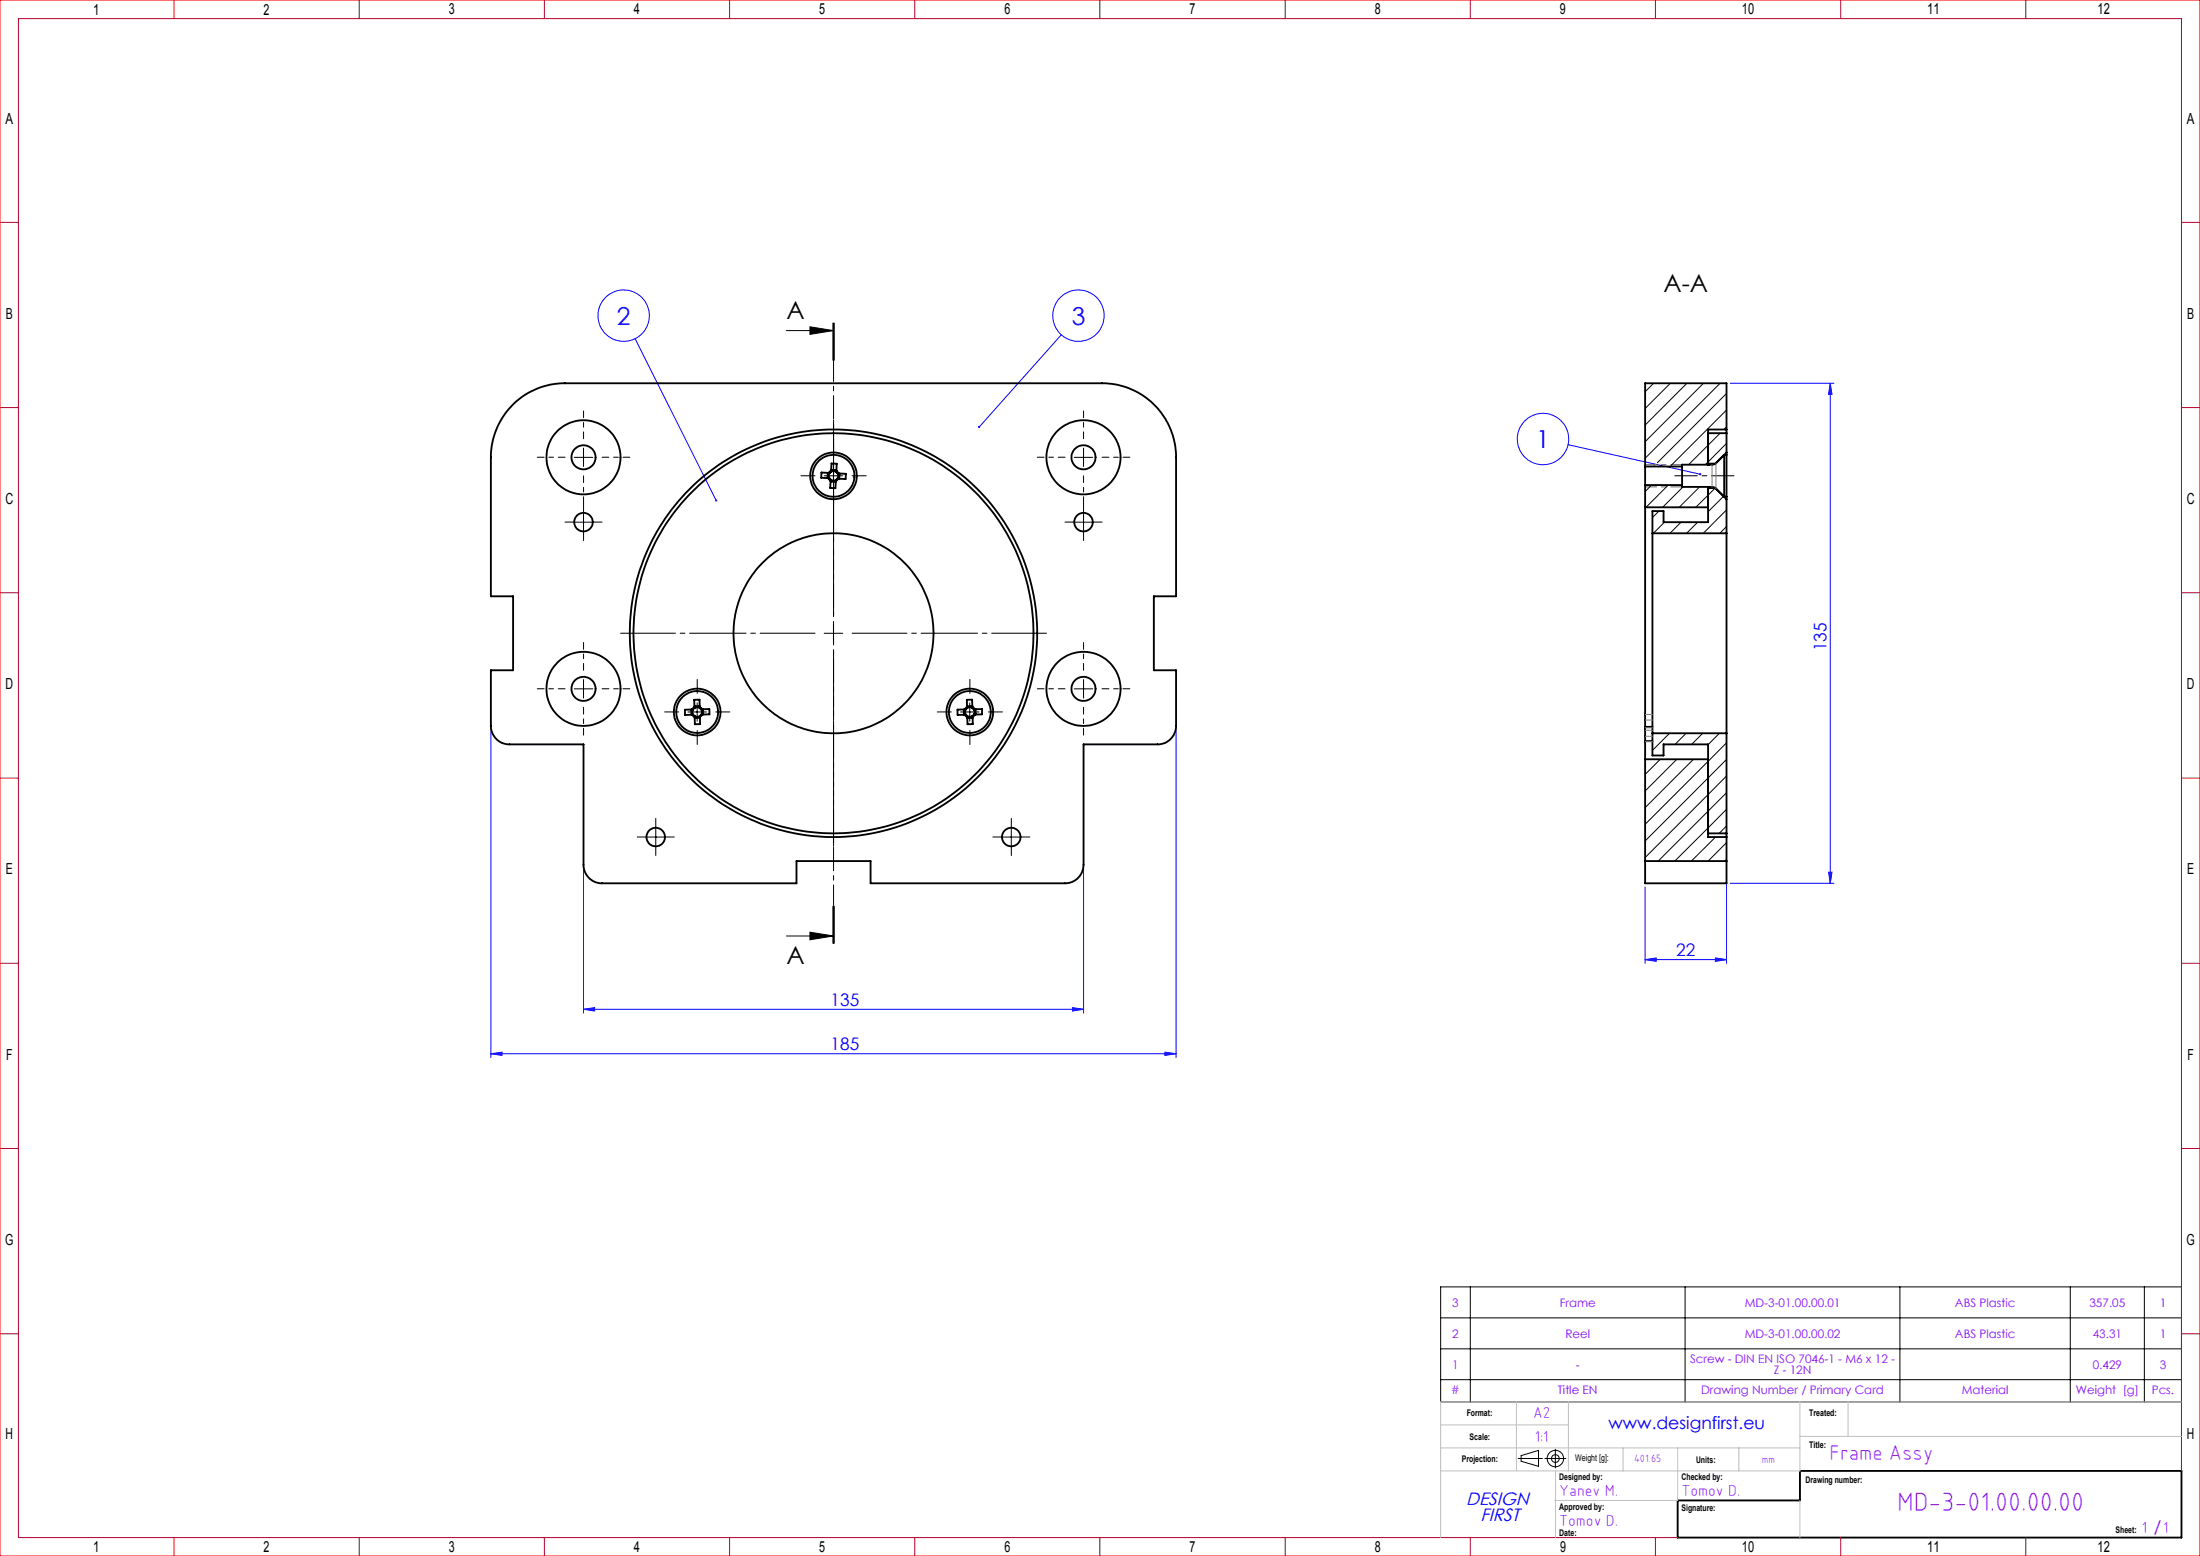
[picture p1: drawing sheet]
<svg xmlns="http://www.w3.org/2000/svg" width="594mm" height="420mm" viewBox="0 0 594 420" stroke-linecap="round" stroke-linejoin="round" font-family="sans-serif">
<g fill="none" stroke="#000" stroke-width=".27">
<path d="M212.3 89.2h12.7M218.7 88.2l6.3 1-6.3 1.1zM224.9 87.2v10M225.1 87.2v10M225.2 87.2v10M155 123.5h5.1M157.6 120.9v5M157.6 138.4v5M222.5 128.4h5M225 125.9v5M290.1 123.5h4.9M292.6 120.9v5"/>
<path d="M292.6 138.4v5M155 141h5.1M290.1 141h4.9M222.5 170.9h5M225 168.4v5M155 185.9h5.1M157.6 183.4v5M185.7 192.2h5M188.2 189.7v5M259.4 192.2h4.9M261.8 189.7v5M290.1 185.9h4.9"/>
<path d="M292.6 183.4v5M174.6 225.9h4.9M177.1 223.4v5M270.5 225.9h5.1M273.1 223.4v5M212.3 252.6h12.7M218.7 251.6l6.3 1-6.3 1.1zM224.9 244.6v10M225.1 244.6v10M225.2 244.6v10zM389 347.4h200v31h-200zM389 355.7h200"/>
<path d="M397 347.4v31M455 347.4v31M513 347.4v31M559 347.4v31M579 347.4v31M389 364.1h200M389 372.4h200M409.9 393.7h6.6M410.7 392.9l4.7-1.4v4.3l-4.7-1.4zM417.1 393.7h5.7M419.9 391.2v5"/>
<circle cx="419.9" cy="393.7" r="1.04"/>
<circle cx="419.9" cy="393.7" r="2.22"/>
</g>
<g fill="none" stroke="#00f" stroke-width=".27">
<path d="M171.5 91.4l21.9 43.7M286.6 90.4l-22.2 24.9M467.2 103.5h28M494.2 103.5l.4 3h-.9zM494.2 103.5v134.9M423.4 120l35.7 8M132.5 196.9v88.6M317.5 196.9v88.6M157.6 234.4v39.1M292.6 234.4v39.1M444.2 239.4v20.6M466.2 229.4v30.6"/>
<path d="M467.2 238.4h28M493.7 235.4h.9l-.4 3zM444.2 259l3-.4v.9zM444.2 259h22M463.2 258.6l3 .4-3 .5zM157.6 272.4l2.9-.4v.9zM157.6 272.4h135M289.6 272l3 .4-3 .5zM132.5 284.4l3-.4v.9zM132.5 284.4h185M314.5 284l3 .4-3 .5z"/>
<circle cx="168.4" cy="85.2" r="6.9"/>
<circle cx="291.2" cy="85.2" r="6.9"/>
<circle cx="416.6" cy="118.5" r="6.9"/>
</g>
<path d="M225.1 87.2v167.4" fill="none" stroke="#000" stroke-width=".27" stroke-dasharray="6.3 1.3 1.3 1.3" stroke-dashoffset=".8"/>
<path d="M468.2 128.4h-16" fill="none" stroke="#000" stroke-width=".27" stroke-dasharray="15.2 1.3 1.3 1.3" stroke-dashoffset="9.1"/>
<path d="M220.1 170.9h-52.5M225.1 165.9v-52.5M225.1 175.9v52.5M230.1 170.9h52.5" fill="none" stroke="#000" stroke-width=".27" stroke-dasharray="15.2 1.3 1.3 1.3" stroke-dashoffset=".4"/>
<g fill="none" stroke="#000" stroke-width=".27" stroke-dasharray="15.2 1.3 1.3 1.3" stroke-dashoffset="13.4">
<path d="M157.6 118.4v-7.5M292.6 118.4v-7.5M152.6 123.4h-7.5M157.6 128.4v7.5M162.6 123.4h7.5M287.6 123.4h-7.5M292.6 128.4v7.5M297.6 123.4h7.5M152.6 185.9h-7.5M157.6 180.9v-7.5M157.6 190.9v7.5M162.6 185.9h7.5"/>
<path d="M287.6 185.9h-7.5M292.6 180.9v-7.5M292.6 190.9v7.5M297.6 185.9h7.5"/>
</g>
<g fill="none" stroke="#000" stroke-width=".27" stroke-dasharray="15.2 1.3 1.3 1.3">
<path d="M157.6 138.4v-2.5M220.1 128.4h-3.8M225.1 123.4v-3.8M225.1 133.4v3.8M230.1 128.4h3.8M292.6 138.4v-2.5M155.1 140.9h-2.5M157.6 143.4v2.5M160.1 140.9h2.5M290.1 140.9h-2.5M292.6 143.4v2.5M295.1 140.9h2.5"/>
<path d="M183.3 192.2h-3.8M188.3 187.2v-3.8M188.3 197.2v3.8M193.3 192.2h3.8M256.9 192.2h-3.8M261.9 187.2v-3.8M261.9 197.2v3.8M266.9 192.2h3.8M174.6 225.9h-2.5M177.1 223.4v-2.5M177.1 228.4v2.5M179.6 225.9h2.5"/>
<path d="M270.6 225.9h-2.5M273.1 223.4v-2.5M273.1 228.4v2.5M275.6 225.9h2.5"/>
</g>
<path d="M453 405h33v-8h103v18h-136z" fill="none" stroke="#000" stroke-width=".5"/>
<path d="M0 0h594v420h-594z" fill="none" stroke="#f00" stroke-width=".27"/>
<g fill="none" stroke="#b4002d" stroke-width=".27">
<path d="M47 0v5M97 0v5M147 0v5M197 0v5M247 0v5M297 0v5M347 0v5M397 0v5M447 0v5M497 0v5M547 0v5M0 60h5"/>
<path d="M589 60h5M0 110h5M589 110h5M0 160h5M589 160h5M0 210h5M589 210h5M0 260h5M589 260h5M0 310h5M589 310h5M0 360h5"/>
<path d="M589 360h5M589 397v-392h-584v410h448M47 415v5M97 415v5M147 415v5M197 415v5M247 415v5M297 415v5M347 415v5M397 415v5M447 415v5M497 415v5"/>
<path d="M547 415v5"/>
</g>
<path d="M454.2 125.4h-10M454.2 131.4h-10" fill="none" stroke="#6a6a6a" stroke-width=".27" stroke-dasharray="15.2 1.3 1.3 1.3" stroke-dashoffset="12.1"/>
<g fill="none" stroke="#c0c0c0" stroke-width=".27">
<path d="M409.4 378.4v18.6M423.5 378.4v18.6M486 378.4v18.6h-97M499 378.4v9.3M589 378.4h-200v36.6M389 390.8h97M389 384.6h34.5M420 397v18M438.2 390.8v6.2M453 390.8v14.2h-33.3M469.5 390.8v6.2M486 387.7h103"/>
<path d="M486 405v10"/>
</g>
<path d="M218.7 88.2l6.3 1-6.3 1.1zM218.7 251.6l6.3 1-6.3 1.1z" fill="#000"/>
<g fill="#00f">
<path d="M264.1 115.1l.1 .4 .2-.2-.2 .2a.3 .3 0 0 0 .4-.1 .3 .3 0 0 0-.1-.4 .3 .3 0 0 0-.4 .1zM193.1 134.9v.4l.4 .1-.1-.3 .1 .3 .1-.1v-.4zM458.9 127.8v.5h.3l.2-.2-.3-.1 .3 .1-.1-.3z"/>
<path d="M314.5 284l3 .4-3 .5zM132.5 284.4l3-.4v.9zM289.6 272l3 .4-3 .5zM157.6 272.4l2.9-.4v.9z"/>
<path d="M463.2 258.6l3 .4-3 .5zM444.2 259l3-.4v.9z"/>
<path d="M494.2 103.5l.4 3h-.9zM493.7 235.4h.9l-.4 3z"/>
</g>
<g fill="none" stroke="#000" stroke-width=".5">
<path d="M138.4 109.3a20 20 0 0 1 14.1-5.8h145a20 20 0 0 1 20 20v37.5h-6v19.9h6v15.1a5 5 0 0 1-5 4.9h-19.9v32.6a5.1 5.1 0 0 1-5.1 4.9h-52.4v-6h-20v6h-52.5a5 5 0 0 1-5-4.9v-32.6h-20.1a5 5 0 0 1-5-4.9v-15.1h6v-19.9h-6v-37.5a20.2 20.2 0 0 1 5.9-14.2zM461.2 116.9h5M466.2 115.9v1M466.2 115.9v-12.4h-22v22.4M466.2 116.9v5.2M466.2 115.9h-5v9.5M223.5 127.7l-.1 1.4M223.7 129.1l.6 .6M223.7 129.1h.2M223.7 127.7h.3M223.7 127.7l-1.9-.2-.1 1.5 2 .1M223.9 129.1l.4 .4"/>
<path d="M224 127.7a1.28 1.28 0 0 0-.1 1.4M224.3 129.5v.2M224.3 129.5a1.26 1.26 0 0 0 1.4 .1M224.3 129.7l-.1 2 1.4 .1 .1-2M224.3 130l1.4 .1M224.4 127.1l-.7 .6M224.4 127.1v.2M224.4 127.3l-.4 .4M224.4 127.3a1.29 1.29 0 0 1 1.4 .1M224.4 127.1l.1-2 1.4 .1-.1 1.9M224.4 126.8l1.4 .1M225.7 129.6v.2"/>
<path d="M225.8 127.1l.6 .7M225.8 127.4l.3 .4M225.8 127.1v.3M226.1 129.2l-.4 .4M226.1 129.2h.2M226.1 127.8h.3M226.1 127.8a1.29 1.29 0 0 1 0 1.4M226.3 129.2l-.6 .6M226.4 127.8l2 .1-.1 1.4-2-.1M226.7 127.8l-.1 1.4M444.2 136.9v59.3M444.2 125.9v5"/>
<path d="M444.2 130.9v6M444.2 136.9h17M444.2 130.9h10M444.2 125.9h10M461.2 131.5h.1M461.2 125.4h.1M461.2 131.5v9.5h-12v-3h-3v6M461.2 131.7h2M461.2 125.1h2M463.3 131.9l2.2 2.2M463.3 131.9l2.9 2.8M465.5 134.1h.7"/>
<path d="M466.2 122.1l-3.4 3.2-8.6 .1v6h8l1.1 .5M466.2 134.1v.6M466.2 122.1v.7M466.2 122.8h-.7v11.3M466.2 122.8v11.3M466.2 134.7v9.3M446.2 144v53.9M446.2 144h20M466.2 144v53.9M186.7 191.5v1.5M186.9 191.5h.2M186.9 191.5l-2 .1 .1 1.4 1.9-.1"/>
<path d="M186.9 192.9l.7 .7M186.9 192.9h.3M187.1 191.5l-.1 .9 .2 .5M187.2 192.9l.3 .4M187.5 190.9l-.6 .6M187.5 190.9v.3M187.5 191.2l-.4 .3M187.5 193.3l.1 .3M188.9 190.8l.6 .6M188.9 190.8v.3M188.9 191.1l.4 .4M188.9 191.1a1.2 1.2 0 0 0-1.4 .1"/>
<path d="M188.9 190.8v-1.9h-1.5l.1 2M188.9 190.6h-1.4M189 193.2v.3M189 193.2a1.25 1.25 0 0 1-1.5 .1M189 193.5v2h-1.4v-1.9M189 193.8h-1.4M189.3 191.5l.2 .5-.2 .9M189.3 192.9l-.3 .3M189.3 192.9h.3M189.5 191.4l-.2 .1M189.5 191.4h2l.1 1.4-2 .1M189.6 192.9l-.6 .6"/>
<path d="M189.8 191.4v1.4M260.2 191.5l.1 1.5M260.5 191.5h.3M260.5 191.5h-2l.1 1.5 1.9-.1M260.5 192.9l.7 .7M260.5 192.9h.3M260.8 191.5a1.2 1.2 0 0 0 0 1.4M260.8 192.9l.4 .4M261.1 190.9l-.6 .6M261.1 190.9v.3M261.1 191.2l-.3 .3M261.2 193.3v.3"/>
<path d="M262.5 190.8l.7 .6M262.5 190.8v.3M262.5 191.1l.4 .4M262.5 191.1a1.2 1.2 0 0 0-1.4 .1M262.5 190.8v-1.9h-1.4v2M262.5 190.6h-1.4M262.6 193.2v.3M262.6 193.2a1.2 1.2 0 0 1-1.4 .1M262.6 193.5v2h-1.4v-1.9M262.6 193.8h-1.4M262.9 191.5a1.2 1.2 0 0 1 0 1.4M262.9 192.9l-.3 .3"/>
<path d="M262.9 192.9h.3M263.2 191.4l-.3 .1M263.2 191.4h1.9v1.4l-1.9 .1M263.2 192.9l-.6 .6M263.4 191.4l.1 1.4M444.2 196.2v3.8M444.2 196.2h2M446.2 197.9v6h3v-3h12v25h5M446.2 197.9h20M466.2 197.9v27M444.2 200v4.9M444.2 204.9v33.5h22v-12.5"/>
<path d="M444.2 200h2M444.2 204.9h17M444.2 232.4h22M461.2 224.9h5M466.2 224.9v1"/>
<circle cx="157.5" cy="123.4" r="10"/>
<circle cx="157.6" cy="123.4" r="3.2"/>
<circle cx="225" cy="128.4" r="5.7"/>
<circle cx="225" cy="128.4" r="6.3"/>
<circle cx="292.5" cy="123.4" r="10"/>
<circle cx="292.6" cy="123.4" r="3.3"/>
<circle cx="157.5" cy="140.9" r="2.51"/>
<circle cx="292.5" cy="140.9" r="2.5"/>
<circle cx="225" cy="170.9" r="54"/>
<circle cx="225" cy="170.9" r="55"/>
<circle cx="225.1" cy="170.9" r="27"/>
<circle cx="157.5" cy="185.9" r="10"/>
<circle cx="157.5" cy="185.9" r="3.3"/>
<circle cx="188.2" cy="192.2" r="6.3"/>
<circle cx="188.2" cy="192.2" r="5.7"/>
<circle cx="261.8" cy="192.2" r="6.3"/>
<circle cx="261.9" cy="192.2" r="5.7"/>
<circle cx="292.5" cy="185.9" r="3.3"/>
<circle cx="292.5" cy="185.9" r="10"/>
<circle cx="177" cy="225.9" r="2.49"/>
<circle cx="273.1" cy="225.9" r="2.5"/>
</g>
<g fill="none" stroke="#000" stroke-width=".27">
<path d="M446.5 103.5l-2.3 2.2M451 103.5l-6.8 6.8M455.5 103.5l-11.3 11.2M460 103.5l-15.8 15.7M464.4 116.9l-8.5 8.5M464.4 103.5l-20.2 20.2M466.2 119.7l-5.8 5.7M466.2 115.2l-.8 .7M466.2 110.7l-15.1 15M466.2 106.2l-18.7 18.7M445.9 130.9l-1.7 1.8M446.7 125.7l-.3 .2"/>
<path d="M447.9 138l-1.7 1.7M450.4 130.9l-6 6M454.4 131.4l-5.5 5.5M458.9 131.4l-5.5 5.5M463.1 131.7l-5.2 5.2M465.4 133.9l-4.2 4.2M466.2 137.6l-6.3 6.4M449.4 141l-3 3M453.9 141l-3 3M458.4 141l-3 3M466.2 142.1l-1.8 1.9M446.3 197.9l-.1 .1"/>
<path d="M450.8 197.9l-4.6 4.6M455.3 197.9l-3 3M459.7 197.9l-3 3M464.3 197.9l-3.1 3.1M448.3 204.9l-4.1 4.1M452.8 204.9l-8.6 8.6M457.2 204.9l-13 13.1M466.2 200.5l-22 22M466.2 205l-22 22M466.2 209.5l-22 22M466.2 214l-18.5 18.4M466.2 218.5l-14 13.9"/>
<path d="M463.2 225.9l-6.5 6.5M466.2 227.5l-5 4.9M466.2 231.9l-.5 .5M466.2 222.9l-2 2"/>
</g>
<path d="M462.2 125.4v6M463.3 125v6.9M444.2 197.1h2M444.2 196.4h2M444.2 192.8h2M444.2 198.7h2M444.2 194.4h2M444.2 200.2h2" fill="none" stroke="#808080" stroke-width=".27"/>
<text font-size="7.1" fill="#8000ff" x="512.2" y="407.9">MD-3-01.00.00.00</text>
<g font-size="6.7">
<text x="449.1" y="78.7">A-A</text>
<text x="212.4" y="86.1">A</text>
<text x="212.4" y="260.2">A</text>
</g>
<g font-size="6.7" fill="#00f">
<text x="166.6" y="87.6">2</text>
<text x="289.4" y="87.6">3</text>
<text x="414.8" y="120.9">1</text>
</g>
<text font-size="5.7" fill="#8000ff" x="494" y="394">Frame Assy</text>
<g font-size="4.8" fill="#00f">
<text x="395.9" y="406.1">DESIGN</text>
<text x="399.7" y="410.6">FIRST</text>
</g>
<g font-size="4.7" fill="#00f">
<text x="493.2" y="175.8" transform="rotate(-90 493.2 175.8)">135</text>
<text x="452.6" y="258">22</text>
<text x="224.3" y="271.4">135</text>
<text x="224.3" y="283.4">185</text>
<text x="434.3" y="385.8">www.designfirst.eu</text>
</g>
<g font-size="4.3" fill="#8000ff">
<text x="413.9" y="382.8">A2</text>
<text x="414.4" y="389.2">1:1</text>
<text x="421" y="403.8">Yanev M.</text>
<text x="454" y="403.8">Tomov D.</text>
<text x="421" y="411.8">Tomov D.</text>
<text x="578.3" y="413.8">1 /1</text>
</g>
<g font-size="4.1">
<text x="25.1" y="3.9">1</text>
<text x="71.2" y="4">2</text>
<text x="121.2" y="3.9">3</text>
<text x="171.2" y="3.9">4</text>
<text x="221.2" y="3.9">5</text>
<text x="271.2" y="3.9">6</text>
<text x="321.2" y="3.9">7</text>
<text x="371.2" y="3.9">8</text>
<text x="421.2" y="3.9">9</text>
<text x="470.3" y="3.9">10</text>
<text x="520.3" y="3.9">11</text>
<text x="566.3" y="3.9">12</text>
<text x="1.5" y="33.5">A</text>
<text x="590.5" y="33.5">A</text>
<text x="1.6" y="86">B</text>
<text x="590.5" y="86">B</text>
<text x="1.4" y="136">C</text>
<text x="590.4" y="136">C</text>
<text x="1.5" y="186">D</text>
<text x="590.5" y="186">D</text>
<text x="1.6" y="236">E</text>
<text x="590.6" y="236">E</text>
<text x="1.6" y="286">F</text>
<text x="590.6" y="286">F</text>
<text x="1.4" y="336">G</text>
<text x="590.4" y="336">G</text>
<text x="1.5" y="388.5">H</text>
<text x="590.5" y="388.5">H</text>
<text x="25.1" y="418.9">1</text>
<text x="71.2" y="419">2</text>
<text x="121.2" y="418.9">3</text>
<text x="171.2" y="418.9">4</text>
<text x="221.2" y="418.9">5</text>
<text x="271.2" y="418.9">6</text>
<text x="321.2" y="418.9">7</text>
<text x="371.2" y="418.9">8</text>
<text x="421.2" y="418.9">9</text>
<text x="470.3" y="418.9">10</text>
<text x="520.3" y="418.9">11</text>
<text x="566.3" y="418.9">12</text>
</g>
<g font-size="3.2" fill="#8000ff">
<text x="392.1" y="352.7">3</text>
<text x="421.1" y="352.7">Frame</text>
<text x="471.1" y="352.7">MD-3-01.00.00.01</text>
<text x="527.8" y="352.7">ABS Plastic</text>
<text x="564.2" y="352.7">357.05</text>
<text x="583.1" y="352.7">1</text>
<text x="392.1" y="361.1">2</text>
<text x="422.7" y="361.1">Reel</text>
<text x="471.1" y="361.1">MD-3-01.00.00.02</text>
<text x="527.8" y="361.1">ABS Plastic</text>
<text x="565" y="361.1">43.31</text>
<text x="583.1" y="361.1">1</text>
<text x="392.1" y="369.4">1</text>
<text x="425.5" y="369.4">-</text>
<text x="456.3" y="367.8">Screw - DIN EN ISO 7046-1 - M6 x 12 -</text>
<text x="478.9" y="371">Z - 12N</text>
<text x="565" y="369.4">0.429</text>
<text x="583.1" y="369.4">3</text>
<text x="391.9" y="376.3">#</text>
<text x="420.7" y="376.3">Title EN</text>
<text x="459.3" y="376.3">Drawing Number / Primary Card</text>
<text x="529.7" y="376.3">Material</text>
<text x="560.5" y="376.3">Weight [g]</text>
<text x="581" y="376.3">Pcs.</text>
</g>
<g font-size="2.9" fill="#8000ff">
<text x="441.2" y="394.6">401.65</text>
<text x="475.7" y="394.8">mm</text>
</g>
<g font-size="2.5">
<text x="396" y="382.3">Format:</text>
<text x="488.5" y="382.3">Treated:</text>
<text x="396.8" y="388.7">Scale:</text>
<text x="394.7" y="394.7">Projection:</text>
<text x="425.3" y="394.5">Weight [g]:</text>
<text x="458" y="394.8">Units:</text>
<text x="488.5" y="390.8">Title:</text>
<text x="421" y="399.6">Designed by:</text>
<text x="454" y="399.6">Checked by:</text>
<text x="487.5" y="400.3">Drawing number:</text>
<text x="421" y="407.6">Approved by:</text>
<text x="454" y="407.8">Signature:</text>
<text x="571.2" y="413.8">Sheet:</text>
<text x="421" y="414.5">Date:</text>
</g>
</svg>
